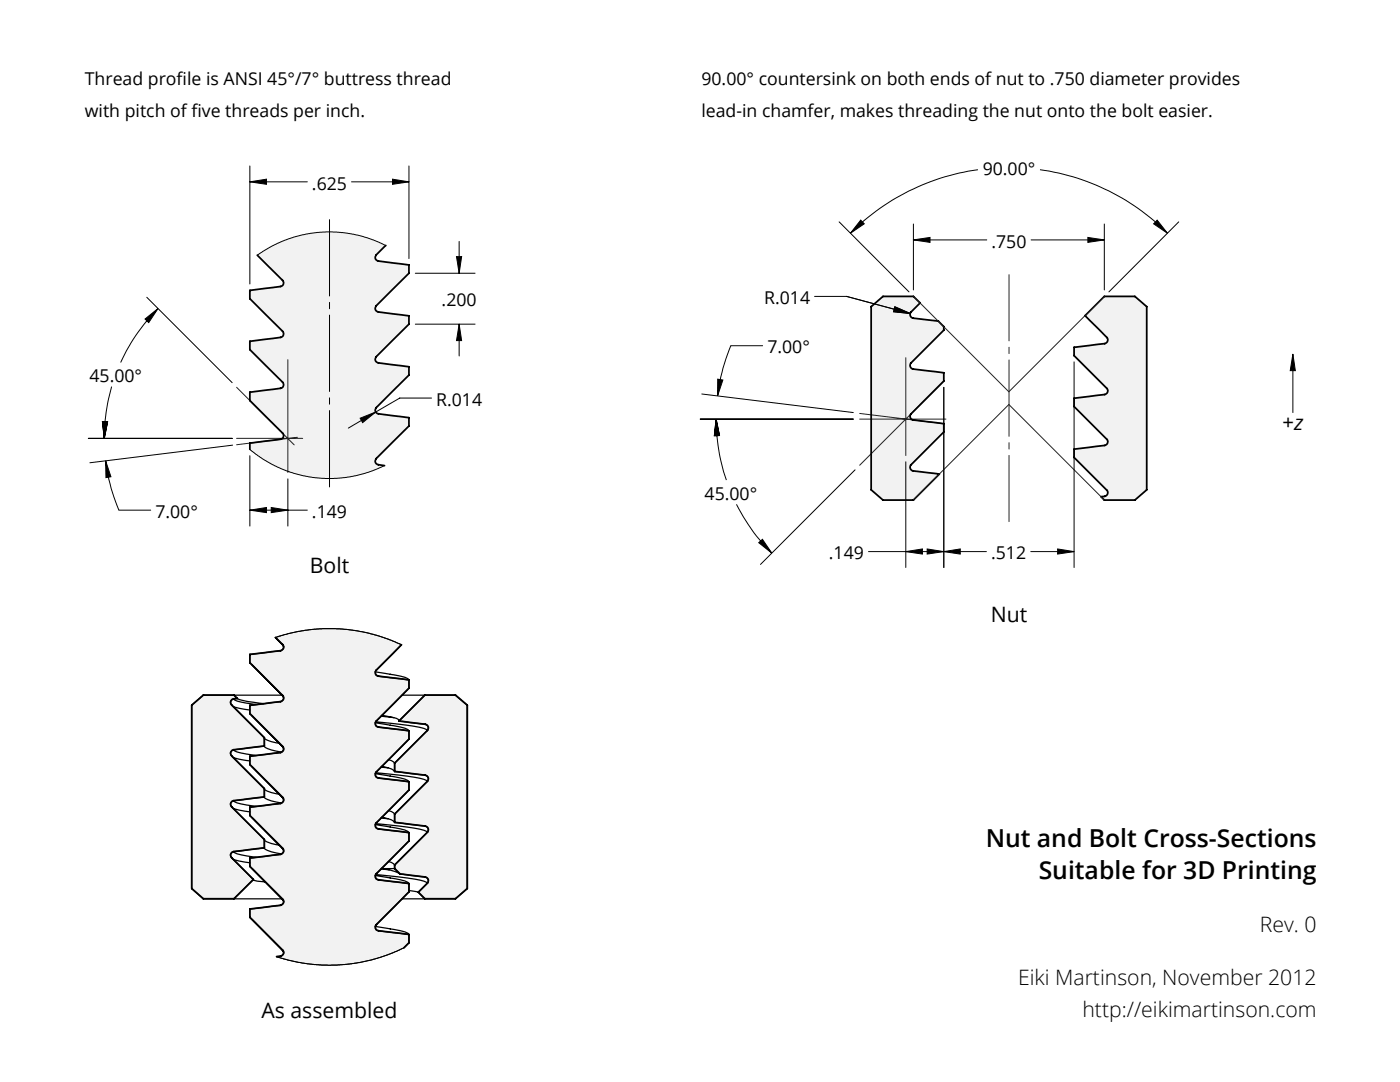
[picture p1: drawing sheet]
<svg xmlns="http://www.w3.org/2000/svg" width="279mm" height="216mm" viewBox="0 0 279 216" stroke-linecap="round" stroke-linejoin="round" font-family="sans-serif">
<!-- layer: Layer 1 -->
<g fill="#f2f2f2">
<path d="M51.3 51a24.6 24.6 0 0 1 25.7-1.9l-1.9 1.9a.73 .73 0 0 0 .4 1.2l6.1 .7v1.7l-6.5 6.6a.73 .73 0 0 0 .4 1.1l6.1 .8v1.7l-6.5 6.5a.73 .73 0 0 0 .4 1.2l6.1 .8v1.6l-6.5 6.6a.73 .73 0 0 0 .4 1.1l6.1 .8v1.7l-6.5 6.5a.73 .73 0 0 0 .4 1.2l1.2 .2a24.6 24.6 0 0 1-26.8-3.3v-1.2l6.1-.8a.73 .73 0 0 0 .4-1.2l-6.5-6.5v-1.7l6.1-.7a.73 .73 0 0 0 .4-1.3l-6.5-6.5v-1.6l6.1-.8a.73 .73 0 0 0 .4-1.2l-6.5-6.5v-1.7l6.1-.8a.73 .73 0 0 0 .4-1.2z" fill-rule="evenodd"/>
<path d="M173.9 61.2v36.5l2.3 2.1h6.1l5.2-5.2-5.2-.7a.73 .73 0 0 1-.6-.4 .73 .73 0 0 1 .1-.8l6.6-6.5v-1.7l-6.1-.7a.73 .73 0 0 1-.6-.5 .73 .73 0 0 1 .1-.8l6.6-6.5v-1.6l-6.1-.8a.73 .73 0 0 1-.6-.5 .73 .73 0 0 1 .1-.7l6.6-6.5v-.7l-1.1-1.1-5-.6a.73 .73 0 0 1-.6-.5 .73 .73 0 0 1 .1-.8l1.8-1.8-1.3-1.3h-6.1zM220.4 59.1l-3.9 3.9 4.4 4.3a.73 .73 0 0 1 .2 .8 .73 .73 0 0 1-.6 .4l-6.1 .8v1.6l6.5 6.6a.73 .73 0 0 1 .2 .7 .73 .73 0 0 1-.6 .5l-6.1 .7v1.7l6.5 6.5a.73 .73 0 0 1 .2 .8 .73 .73 0 0 1-.6 .5l-6.1 .7v1.7l6.5 6.5a.73 .73 0 0 1 .2 .7 .73 .73 0 0 1-.6 .5l-.7 .1 .6 .7h6.1l2.4-2.1v-36.5l-2.4-2.1z" fill-rule="evenodd"/>
<path d="M49.8 130.6v1.7l6.6 6.5a.74 .74 0 0 1-.5 1.2l-6.1 .8v1.6l6.6 6.6a.72 .72 0 0 1 .1 .7 .72 .72 0 0 1-.6 .5l-6.1 .7v1.7l6.6 6.5a.72 .72 0 0 1 .1 .8 .72 .72 0 0 1-.6 .4l-6.1 .8v1.6l6.6 6.6a.72 .72 0 0 1 .1 .7 .72 .72 0 0 1-.6 .5l-6.1 .7v1.7l6.6 6.6a.72 .72 0 0 1 .1 .7 .72 .72 0 0 1-.6 .5l-6.1 .7v1.7l6.6 6.5a.72 .72 0 0 1 .1 .8 .72 .72 0 0 1-.6 .4l-.7 .1 .9 .3a33.6 33.6 0 0 0 24.5-2.1l1-1v-1.6l-6.1-.8a.69 .69 0 0 1-.6-.5 .69 .69 0 0 1 .2-.7l6.5-6.5v-1.7l-6.1-.8a.69 .69 0 0 1-.6-.4 .69 .69 0 0 1 .2-.8l6.5-6.5v-1.6l-6.1-.8a.69 .69 0 0 1-.6-.5 .69 .69 0 0 1 .2-.7l6.5-6.5v-1.7l-6.1-.8a.69 .69 0 0 1-.6-.5 .69 .69 0 0 1 .2-.7l6.5-6.5v-1.7l-6.1-.7a.69 .69 0 0 1-.6-.5 .69 .69 0 0 1 .2-.7l6.5-6.6v-1.6l-6.1-.8a.69 .69 0 0 1-.6-.5 .69 .69 0 0 1 .2-.7l5-5-.9-.4a33.8 33.8 0 0 0-24.2-1.1l1.4 1.5a.72 .72 0 0 1 .1 .7 .72 .72 0 0 1-.6 .5zM79.6 143.9l5.2 .6a.72 .72 0 0 1 .7 .5 .72 .72 0 0 1-.2 .8l-6.6 6.5v1.7l6.2 .7a.74 .74 0 0 1 .4 1.2l-6.6 6.6v1.6l6.2 .8a.74 .74 0 0 1 .4 1.2l-6.6 6.5v.7l1.1 1.1 5.1 .6a.74 .74 0 0 1 .4 1.2l-1.8 1.8 1.3 1.4h6.1l2.3-2.1v-36.6l-2.3-2h-6.1zM38.2 140.7v36.6l2.4 2.1h6.1l3.9-3.9-4.4-4.3a.73 .73 0 0 1-.2-.8 .73 .73 0 0 1 .6-.5l6.1-.7v-1.7l-6.5-6.5a.73 .73 0 0 1-.2-.7 .73 .73 0 0 1 .6-.5l6.1-.8v-1.6l-6.5-6.6a.73 .73 0 0 1-.2-.7 .73 .73 0 0 1 .6-.5l6.1-.7v-1.7l-6.5-6.5a.73 .73 0 0 1-.2-.8 .73 .73 0 0 1 .6-.4l.7-.1-.6-.7h-6.1z" fill-rule="evenodd"/>
</g>
<g fill="none" stroke="#000" stroke-width=".2">
<path d="M49.9 36.3l3.3-.5v1zM49.9 33.1v23.6M49.9 36.3h11.4M70.1 36.3h11.5M78.3 35.8l3.3 .5-3.3 .5zM81.6 33.1v18.5M195.2 33.9a44.2 44.2 0 0 0-25.5 12.6M207.5 33.9a44.2 44.2 0 0 1 25.5 12.6M29.3 59.3l17 17.1M77 49l-3.6-1.5-2.9-.8-3.3-.4h-3.4l-3.3 .5-3 .9-3.1 1.3-3.1 1.9M82.9 54.5h11.9M91.1 51.2h1l-.5 3.3z"/>
<path d="M91.6 48.2v6.3M162.6 59.1h6.3l12.8 3.5M167.5 44.3l13.9 13.9M171.8 43.9l.7 .8-2.8 1.8zM182.3 47.9l3.3-.5v1zM182.3 47.9h14.6M182.3 44.7v13.2M205.8 47.9h14.6M217.1 47.4l3.3 .5-3.3 .5zM220.4 44.7v13.2M230.9 43.9l2.1 2.6-2.8-1.8zM235.2 44.3l-13.9 13.9"/>
<path d="M22.3 77.1a38.4 38.4 0 0 0-1.5 10.4M28.9 63.7l2.6-2.1-1.8 2.8zM31.5 61.6a37 37 0 0 0-7.4 10.7M82.9 64.7h11.9M86.1 79.4h-6.3l-4.8 2.8M91.6 64.7l.5 3.3h-1zM91.6 64.7v6.3M140.1 78.6l30.2 3.7M143.2 75.7l1.1 .1-1.1 3.2zM152.2 69h-6.4a36.6 36.6 0 0 0-2.6 10M178.6 61.2l3.1 1.4-3.4-.4zM188.4 77.3v35.9"/>
<path d="M214.4 72.2v41M258 70.7l.5 3.3h-1zM258 70.7v11.6M17.6 87.5h28.7M20.4 84.2h1.1l-.7 3.3zM21.1 92l1 3.1-1 .2zM21.1 92a39.2 39.2 0 0 0 2.6 9.8h6.4M46.4 88.8l-28.5 3.5M49.9 89.7l2.4 1.8 3.7 2 2.5 .9 2.1 .6 2.4 .3 3.6 .2 3.2-.3 3.8-1 3.1-1.3M49.9 90.9v14.1M57.4 95.6v9.4M71.9 83.5l3.1-1.3-2.6 2.1z"/>
<path d="M75 82.2l-5.5 3.2M139.7 83.6h30.6M142.9 83.6l.7 3.3h-1zM142.9 83.6a38.2 38.2 0 0 0 2.1 12.2M170.6 93.8l-18.8 18.8M180.8 92.1v21.1M49.9 101.8l3.3-.5v1zM49.9 101.8h11.4M54.1 101.3l3.3 .5-3.3 .5zM147 100.6a37.6 37.6 0 0 0 7 9.8M151.4 108.3l.8-.7 1.8 2.8zM173.3 110.1h23.6"/>
<path d="M180.8 110.1l3.3-.6v1.1zM185 109.5l3.4 .6-3.4 .5zM188.4 110.1l3.2-.6v1.1zM205.7 110.1h8.7M211.1 109.5l3.3 .6-3.3 .5zM54.9 127.2l2.5-.7 3.5-.7 3.4-.4 3.5 .1 3.4 .4 2.6 .5 3.7 1.2 2.6 1.1M55 127.2l2.4-.7 3.5-.8 3.5-.3 3.4 .1 3.4 .4 2.6 .5 3.8 1.1 2.5 1.1M80.6 189.1l-3.2 1.4-3.1 1-3.2 .7-3.8 .4h-3.1l-2.8-.3-4-.8-2.2-.6 2.2 .7 4 .7 2.8 .3h3.1l3.7-.4 3.3-.7 3.1-1 3.2-1.4"/>
</g>
<path d="M65.8 97.2v-53.5" fill="none" stroke="#000" stroke-width=".2" stroke-dasharray="15.2 1.3 1.3 1.3"/>
<path d="M201.4 104.1v-49.3" fill="none" stroke="#231f20" stroke-width=".2" stroke-dasharray="15.2 1.3 1.3 1.3" stroke-dashoffset="2"/>
<path d="M220.4 59.1l-19.1 19.1-19-19.1M47.2 77.3l11.5 11.5M57.4 71.8v22.5M180.8 71.4v19.5M188.4 76l-16.8 16.8M47.2 87.5h13.2M59.4 87.3l-12.2 1.4M171.6 82.5l16.8 2M171.6 83.6h17.2M220.4 99.8l-19.1-19.1-19 19.1" fill="none" stroke="#231f20" stroke-width=".2"/>
<g fill="#000">
<path d="M171.8 43.9l.7 .8-2.8 1.8zM182.3 47.9l3.3-.5v1zM217.1 47.4l3.3 .5-3.3 .5zM230.9 43.9l2.1 2.6-2.8-1.8zM178.6 61.2l3.1 1.3-3.4-.3zM258 70.7l.5 3.3h-1zM180.8 110.1l3.3-.6v1.1zM185 109.5l3.4 .6-3.4 .5zM188.4 110.1l3.2-.6v1.1zM211.1 109.5l3.3 .6-3.3 .5z"/>
<path d="M78.3 35.8l3.3 .5-3.3 .5zM49.9 36.3l3.3-.5v1zM91.1 51.2h1l-.5 3.3zM91.6 64.7l.5 3.3h-1zM71.9 83.5l.5 .8 2.6-2.1zM178.6 61.2l-.3 1 3.4 .4z"/>
<path d="M21.1 92l1 3.1-1 .2zM28.9 63.7l2.6-2.1-1.8 2.8zM20.4 84.2h1.1l-.7 3.3zM49.9 101.8l3.3-.5v1zM54.1 101.3l3.3 .5-3.3 .5zM151.4 108.3l.8-.7 1.8 2.8zM143.2 75.7l1.1 .1-1.1 3.2zM142.9 83.6l.7 3.3h-1z"/>
</g>
<path d="M51.3 50.9l5.1 5a.74 .74 0 0 1-.4 1.3l-6.1 .7v1.7l6.5 6.5a.74 .74 0 0 1-.4 1.2l-6.1 .8v1.7l6.5 6.5a.74 .74 0 0 1-.4 1.2l-6.1 .8v1.6l6.5 6.5a.74 .74 0 0 1-.4 1.2l-6.1 .8v1.3M77 49l-2 2a.68 .68 0 0 0 .5 1.1l6.1 .8v1.6l-6.6 6.7a.68 .68 0 0 0 .5 1l6.1 .8v1.7l-6.6 6.6a.68 .68 0 0 0 .5 1.1l6.1 .8v1.6l-6.6 6.7a.68 .68 0 0 0 .5 1.1l6.1 .7v1.7l-6.6 6.6a.68 .68 0 0 0 .5 1.1l1.2 .2M220.4 59.1h6.1l2.4 2.1v36.5l-2.4 2.1h-6.1l-.6-.7a1.23 1.23 0 0 0 1.2-.4 .7 .7 0 0 0-.1-.9l-6.5-6.5v-1.7l6.2-.8a.75 .75 0 0 0 .3-1.2l-6.5-6.5v-1.6l6.2-.8a.75 .75 0 0 0 .3-1.2l-6.5-6.5v-1.7l6.2-.8a.75 .75 0 0 0 .3-1.2l-4.4-4.3zM173.9 61.2l2.3-2.1h6.1l1.3 1.3-1.9 2a.75 .75 0 0 0 .6 1.1l5 .6 1.1 1.1v.7l-6.7 6.6a.75 .75 0 0 0 .6 1.1l6.1 .8v1.6l-6.7 6.7a.75 .75 0 0 0 .6 1.1l6.1 .7v1.7l-6.7 6.6a.75 .75 0 0 0 .6 1.2l5.2 .6-5.2 5.2h-6.1l-2.3-2.1zM55 127.2l1.4 1.4a.72 .72 0 0 1 .2 .8 .72 .72 0 0 1-.6 .4l-6.1 .8v1.6l6.5 6.6a.72 .72 0 0 1 .2 .7 .72 .72 0 0 1-.6 .5l-6.1 .7v1.7l6.5 6.5a.72 .72 0 0 1 .2 .8 .72 .72 0 0 1-.6 .5l-6.1 .7v1.7l6.5 6.5a.72 .72 0 0 1 .2 .7 .72 .72 0 0 1-.6 .5l-6.1 .8v1.6l6.5 6.5a.72 .72 0 0 1 .2 .8 .72 .72 0 0 1-.6 .5l-6.1 .7v1.7l6.5 6.5a.72 .72 0 0 1 .2 .8 .72 .72 0 0 1-.6 .4l-6.1 .8v1.6l6.5 6.6a.72 .72 0 0 1 .2 .7 .72 .72 0 0 1-.6 .5l-.8 .1M80.1 128.6l-5.2 5.4a.72 .72 0 0 0 .7 .9l6 .8v1.6l-6.7 6.9a.72 .72 0 0 0 .7 .9l6 .7v1.7l-6.7 6.8a.72 .72 0 0 0 .7 .9l6 .8v1.6l-6.7 6.9a.72 .72 0 0 0 .7 .9l6 .7v1.7l-6.7 6.8a.72 .72 0 0 0 .7 1l6 .7v1.7l-6.7 6.8a.72 .72 0 0 0 .7 .9l6 .8v1.6l-1 1M38.3 140.7l2.3-2h6.1l.7 .7a1.23 1.23 0 0 0-1.3 .4 .7 .7 0 0 0 .1 .9l6.6 6.5v1.7l-6.3 .7a.71 .71 0 0 0-.3 1.2l6.6 6.6v1.6l-6.3 .8a.71 .71 0 0 0-.3 1.2l6.6 6.5v1.7l-6.3 .8a.71 .71 0 0 0-.3 1.2l4.4 4.3-3.9 3.8h-6.1l-2.3-2zM79.6 143.9l5.2-5.2h6.1l2.4 2v36.6l-2.4 2h-6.1l-1.3-1.3 1.9-1.9a.75 .75 0 0 0-.5-1.1l-5-.6-1.1-1.1v-.7l6.6-6.6a.75 .75 0 0 0-.5-1.2l-6.1-.7v-1.7l6.6-6.6a.75 .75 0 0 0-.5-1.1l-6.1-.8v-1.6l6.6-6.7a.75 .75 0 0 0-.5-1.1z" fill="none" stroke="#000" stroke-width=".35"/>
<g fill="none" stroke="#000" stroke-width=".25">
<path d="M46.6 139.5h-.1a.71 .71 0 0 0-.3 1.2l6.5 6.5M46.6 139.5a3.7 3.7 0 0 0 2.6 .8l2 .3M46.7 138.7h9.5M46.7 138.7l.6 .7M46.7 138.7h-6.1l-2.4 2v36.6l2.4 2.1h6.1M47.3 139.4a17.6 17.6 0 0 0 5.4 1M47.3 139.4l-.7 .1M50.3 132.6l6.2 6.4M54.9 127.2l1.6 1.6M55 127.2l1.4 1.4M56.4 138.8a.72 .72 0 0 1 .2 .7 .72 .72 0 0 1-.6 .5l-6.2 .8v1.6l6.6 6.5M56.4 128.6a.72 .72 0 0 1 .2 .8 .72 .72 0 0 1-.6 .5l-6.2 .7v1.7l6.6 6.5"/>
<path d="M56.4 138.8l.2 .3M56.4 128.6l.2 .4M56.6 129v.1M74.9 134.1l3 .4M77.9 134.5l2.9 .6 .6 .3 .2 .3M80.1 128.7l-5.2 5.3a.72 .72 0 0 0 .6 .9l6.1 .8M80.3 138.7h4.5M81.6 135.7v1.6l-6.7 6.9a.72 .72 0 0 0 .6 .9l6.1 .7M84.8 138.7l-5.2 5.2M84.8 138.7h6.1l2.3 2v36.6l-2.3 2.1h-6.1M46.5 151.1l1.2 .4 2.1 .3M46.5 140.9l1.2 .4 2.1 .4"/>
<path d="M46.6 149.6h-.1a.71 .71 0 0 0-.3 1.2l6.5 6.6M46.6 159.8h-.1a.71 .71 0 0 0-.3 1.2l6.5 6.5M46.6 159.8a3.7 3.7 0 0 0 2.6 .8l2 .3M46.6 149.6a3.7 3.7 0 0 0 2.6 .9l2 .2M50.3 153l6.2 6.3M50.3 142.8l6.2 6.4M52.7 148.9l-6.1 .7M52.7 159l-6.1 .8M52.7 159a3.6 3.6 0 0 0 2.5 1.1l1 .1M52.7 157.4a4 4 0 0 0 3 1.1M52.7 148.9a3.6 3.6 0 0 0 2.5 1l1 .2M52.7 147.2a4 4 0 0 0 3 1.1"/>
<path d="M52.7 147.2v1.7M52.7 157.4v1.6M56.4 159.1a.72 .72 0 0 1 .2 .8 .72 .72 0 0 1-.6 .4l-6.2 .8v1.6l6.6 6.6M56.4 148.9a.72 .72 0 0 1 .2 .8 .72 .72 0 0 1-.6 .5l-6.2 .7v1.7l6.6 6.5M56.4 159.1l.2 .4M56.4 148.9l.2 .4M74.9 154.4l3 .5M74.9 144.2l3 .5M75 154.2a46.4 46.4 0 0 1 10.1 1.5l.2 .2M75 144a46.5 46.5 0 0 1 10.1 1.6l.2 .2M76 153.1l1.4 .1M76 142.9l2.6 .3"/>
<path d="M76.2 152.9l1.9 .5 .6 .6M76.2 142.7l2.9 .6 .5 .3v.3M77.5 151.6l.6 .2 .6 .5M77.9 154.9l2.9 .6 .6 .3 .2 .2M77.9 144.7l2.9 .6 .6 .3 .2 .2M78.7 154l6.4 .8a.71 .71 0 0 1 .2 1.1M78.7 152.3v1.7M79.6 143.9l5.5 .7a.71 .71 0 0 1 .2 1.2M81.6 145.8v1.7l-6.7 6.8a.72 .72 0 0 0 .6 1l6.1 .7M81.6 156v1.7l-6.7 6.8a.72 .72 0 0 0 .6 .9l6.1 .8M85.3 155.9l-6.6 6.6M85.3 145.8l-6.6 6.5"/>
<path d="M46.5 171.4l1.2 .4 2.1 .4M46.5 161.3l1.2 .3 2.1 .4M46.6 169.9l-.1 .1a.71 .71 0 0 0-.3 1.2l4.4 4.3M46.6 169.9a3.7 3.7 0 0 0 2.6 .9l2 .3M46.7 179.4h9.5M50.3 173.3l6.2 6.3M50.3 163.1l6.2 6.4M50.6 175.5l.1 .2 .7 .1 1.6 .2M50.6 175.5l-3.9 3.9M52.7 169.2l-6.1 .7M52.7 169.2a3.6 3.6 0 0 0 2.5 1l1 .2M52.7 167.5a4 4 0 0 0 3 1.1"/>
<path d="M52.7 167.5v1.7M56.4 179.4a.72 .72 0 0 1 .2 .8 .72 .72 0 0 1-.6 .5l-6.2 .7v1.7l6.6 6.5M56.4 169.3a.72 .72 0 0 1 .2 .7 .72 .72 0 0 1-.6 .5l-6.2 .7v1.7l6.6 6.5M56.4 179.4l.2 .4M56.4 169.3l.2 .3M56.6 179.8v.1M74.9 174.7l3 .5M74.9 164.5l3 .5M75 174.5a46.5 46.5 0 0 1 10.1 1.5l.2 .2M75 164.4a46.4 46.4 0 0 1 10.1 1.5l.2 .2M76 173.4l1.7 .2M76 163.2l1.4 .2"/>
<path d="M76.2 163.1l1.9 .5 .6 .5M76.2 173.2l.3 .1M76.5 173.3a7.6 7.6 0 0 1 3.3 1.1M76.5 173.3h2.2M77.5 171.9l.6 .2 .6 .5M77.5 161.7l.6 .2 .6 .6M77.9 175.2l2.9 .6 .6 .3 .2 .2M77.9 165l2.9 .6 .6 .3 .2 .3M78.7 164.1l6.4 .8a.71 .71 0 0 1 .2 1.2M78.7 173.3l1.1 1.1M78.7 162.5v1.6M78.7 172.6v.7"/>
<path d="M79.8 174.4l5.3 .7a.71 .71 0 0 1 .2 1.1M80.3 179.4h4.5M81.6 177.7l1.9 .3M81.6 166.2v1.6l-6.7 6.9a.72 .72 0 0 0 .6 .9l6.1 .7M81.6 176.3v1.7l-6.7 6.8a.72 .72 0 0 0 .6 .9l6.1 .8M83.5 178l1.3 1.4M85.3 176.2l-1.8 1.8M85.3 166.1l-6.6 6.5M50.3 183.4l6.2 6.4M56.4 189.6a.72 .72 0 0 1 .2 .7 .72 .72 0 0 1-.6 .5l-.8 .1M56.4 189.6l.2 .3M56.6 190v.1"/>
<path d="M74.9 184.9l3 .4M77.9 185.3l2.9 .6 .6 .3 .2 .3M81.6 186.5v1.6l-1 1"/>
</g>
<g font-size="4.9">
<text x="196.7" y="169">Nut and Bolt Cross-Sections</text>
<text x="207.3" y="175.3">Suitable for 3D Printing</text>
</g>
<g font-size="4.2">
<text x="255.9" y="85.8">+z</text>
<text x="61.8" y="114.3">Bolt</text>
<text x="197.7" y="124.2">Nut</text>
<text x="251.4" y="185.9">Rev. 0</text>
<text x="203.2" y="196.5">Eiki Martinson, November 2012</text>
<text x="52.2" y="203.2">As assembled</text>
<text x="216" y="202.8">http://eikimartinson.com</text>
</g>
<g font-size="3.5">
<text x="16.9" y="16.9">Thread prof</text>
<text x="35.2" y="16.9">ile is ANSI 45°/7° buttress thread</text>
<text x="140" y="16.9">90.00° countersink on both ends of nut to .750 diameter provides</text>
<text x="16.9" y="23.3">with pitch of f</text>
<text x="38.2" y="23.3">ive threads per inch.</text>
<text x="140" y="23.3">lead-in chamfer, makes threading the nut onto the bolt easier.</text>
<text x="196.1" y="35">90.00°</text>
<text x="62.3" y="37.8">.625</text>
<text x="197.9" y="49.4">.750</text>
<text x="88.1" y="61.1">.200</text>
<text x="152.5" y="60.7">R.014</text>
<text x="153.1" y="70.5">7.00°</text>
<text x="17.9" y="76.3">45.00°</text>
<text x="87.1" y="81">R.014</text>
<text x="140.6" y="99.8">45.00°</text>
<text x="31" y="103.3">7.00°</text>
<text x="62.3" y="103.3">.149</text>
<text x="165.4" y="111.6">.149</text>
<text x="197.8" y="111.6">.512</text>
</g>
</svg>
